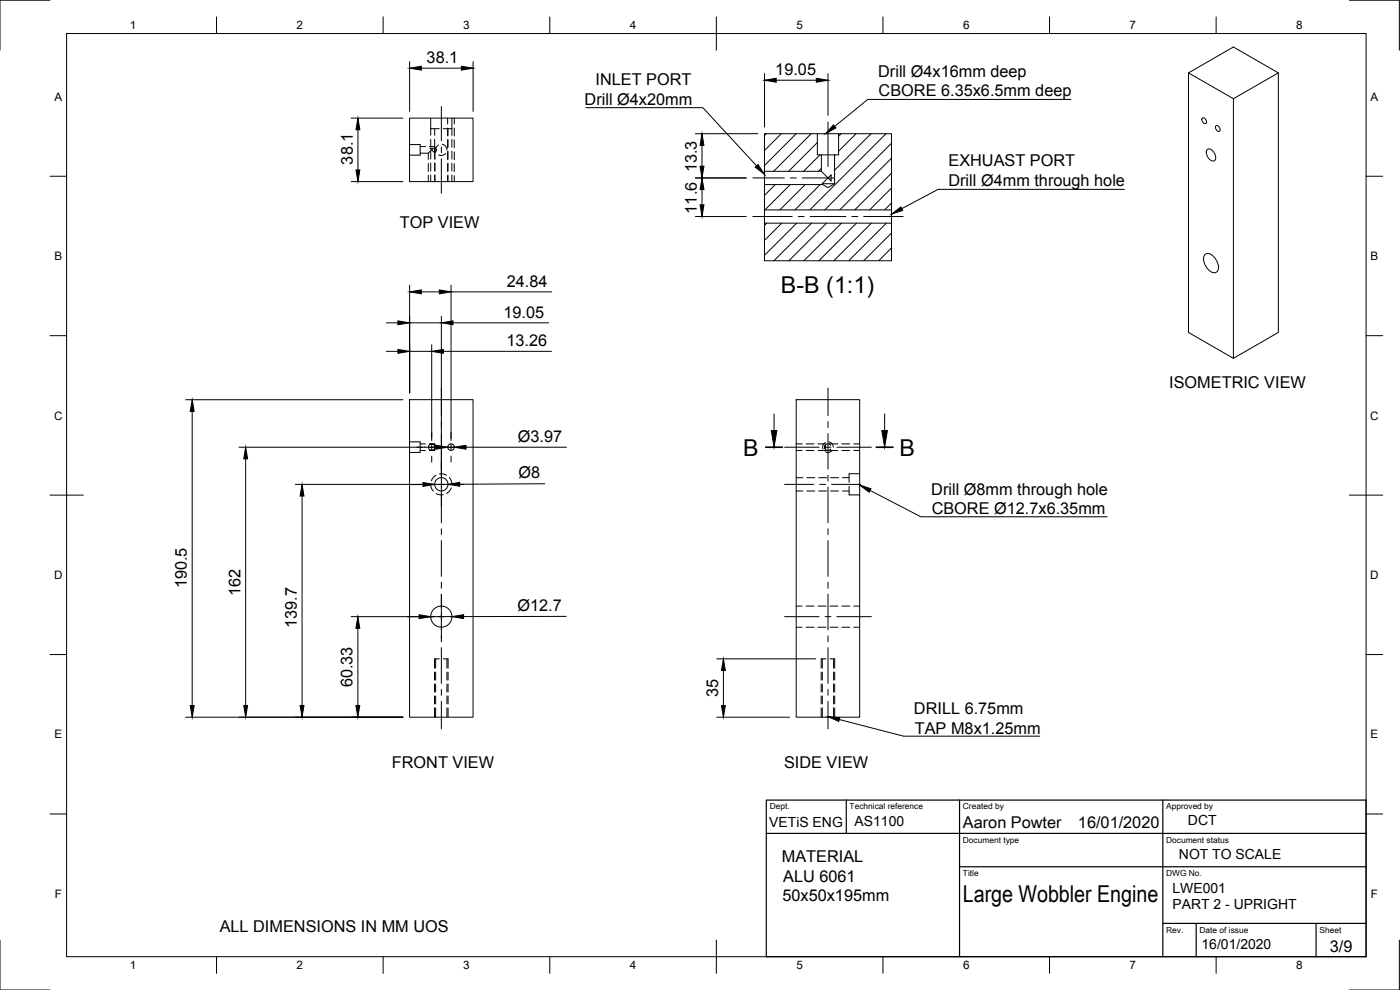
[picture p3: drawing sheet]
<svg xmlns="http://www.w3.org/2000/svg" width="420mm" height="297mm" viewBox="0 0 420 297" stroke-linecap="round" stroke-linejoin="round" font-family="sans-serif">
<!-- layer: Hidden -->
<g fill="none" stroke="#000" stroke-width=".3">
<path d="M129.3 38.6h2.5M129.3 35.4v5.2M130.5 38.6v2M133 38.6h2.6M134.3 35.4v1.8M134.3 38.4v2.4M134.4 38.6v2M135.6 35.4v5.2M136.3 35.4v1.8M136.3 38.4v2.4M122.9 43.4h3.2v3.2h-3.2M126.1 44h1.6"/>
<path d="M126.1 46h2.4M128.5 46v1.8M128.5 49v2.4M128.5 52.6v1.9M128.8 44h1.6M129.3 41.8v2.4M129.3 45.4v2.3M129.3 48.9v2.4M129.3 52.5v2M130.4 44v1.8l-.9-.8 .5-.5h-.9l.4 .5-1 1M130.4 44l.6 1-.5 .7M130.5 41.8v2.4"/>
<path d="M130.5 45.4v2.3M130.5 48.9v2.4M130.5 52.5v2M130.5 45.7l-.1 .1M130.5 45.7v2M131.6 43.5a1.66 1.66 0 0 0-.7 2.1M132.7 43.3a1.71 1.71 0 0 1 1.4 1.7M133.8 46a1.71 1.71 0 0 1-2.2 .4M134.3 42v2.4M134.3 45.6v2.3M134.3 49.1v2.4M134.3 52.7v1.8"/>
<path d="M134.4 41.8v2.4M134.4 45.4v2.3M134.4 48.9v2.4M134.4 52.5v2M135.6 41.8v2.4M135.6 45.4v2.3M135.6 48.9v2.4M135.6 52.5v2M136.3 42v2.4M136.3 45.6v2.3M136.3 49.1v2.4M136.3 52.7v1.8"/>
<path d="M122.9 132.6h3.2v3.1h-3.2M126.1 133.2h1.6M126.1 135.2h1.6M128.8 133.2h1.6M130.4 134.6v.6M130.4 133.2v.5M130.4 133.2l.6 1-.6 1h-1.6M239 133.2h1.7M239 135.2h1.7M241.9 133.2h2.4M241.9 135.2h2.4M245.5 133.2h2.4"/>
<path d="M245.5 135.2h2.4M247.6 134.6a1 1 0 0 0 1.7 .1M247.7 132.8a1.55 1.55 0 0 0-.7 1.9M248.8 132.6a1.6 1.6 0 0 1 1.3 1.6M248.9 135.1v.1M248.9 133.2v.1M249.1 133.2h2.4M249.1 135.2h2.4M249.3 133.6a.98 .98 0 0 0-1.4-.3 .98 .98 0 0 0-.3 1.3v-.9M249.7 135.2a1.62 1.62 0 0 1-2 .4M252.6 133.2h2.4M252.6 135.2h2.4"/>
<path d="M256.2 133.2h1.8M256.2 135.2h1.8M129.3 145.3l.2 1.3 .5 .8M130.9 142.6l-.8 .6-.6 1.1M130.9 148.1l.9 .3h1.2M131.9 142.2h.9l1.2 .4M134.9 143.3l.5 1 .2 1M135.4 146.4l-.8 1.2-.6 .4M239 147.3h1.9M239 143.3h1.9M242.1 147.3h2.4M242.1 143.3h2.4"/>
<path d="M245.7 147.3h2.4M245.7 143.3h2.4M249.3 147.3h2.4M249.3 143.3h2.4M252.8 147.3h2M252.8 143.3h2M254.8 145.9v2.6h3.2M258 142.1h-3.2v2.6M130.4 197.7h1.4M130.7 197.7v2.8M133 197.7h1.5M134.1 197.7v2.8"/>
<path d="M239 188.2h1.7M239 181.8h1.7M241.9 188.2h2.4M241.9 181.8h2.4M245.5 188.2h2.4M245.5 181.8h2.4M246.4 197.7h1.5M246.8 197.7v2.8M249.1 197.7h1.4M249.1 188.2h2.4M249.1 181.8h2.4M250.2 197.7v2.8"/>
<path d="M252.6 188.2h2.4M252.6 181.8h2.4M256.2 188.2h1.8M256.2 181.8h1.8M130.7 201.7v2.4M130.7 205.2v2.4M130.7 208.8v2.4M130.7 212.4v2.8M134.1 201.7v2.4M134.1 205.2v2.4M134.1 208.8v2.4M134.1 212.4v2.8"/>
<path d="M246.8 201.7v2.4M246.8 205.2v2.4M246.8 208.8v2.4M246.8 212.4v2.8M250.2 201.7v2.4M250.2 205.2v2.4M250.2 208.8v2.4M250.2 212.4v2.8"/>
</g>
<!-- layer: Visible -->
<g fill="none" stroke="#000" stroke-width=".3">
<path d="M122.9 35.4h19.1v19.1h-19.1zM356.7 21.9l13.5-7.8 13.4 7.8v77.8l-13.4 7.8M360.9 35.4a1.12 1.12 0 0 1 1 1.7 1.12 1.12 0 0 1-1-1.7zM365 37.7a1.12 1.12 0 0 1 1 1.7 1.12 1.12 0 0 1-1-1.7zM383.6 21.9l-13.4 7.7v77.9l-13.5-7.8v-77.8l13.5 7.7M229.4 55.4h17.5l1.6 .9 2-1.2v-8.6h1.2v-6.4h15.8v22.9h-38.1zM229.4 40.1h15.9v6.4h1.2v4.9h-17.1zM229.4 51.4v4M245.3 40.1h6.4M246.5 46.5h4M246.5 51.4l2 2 .9-1v1.9l-.9-.9-1.8 1.7h3.8M246.7 55.1l.2 .3"/>
<path d="M362.3 44.9a1.78 1.78 0 0 1 2.4 1.5 1.08 1.08 0 0 1 .1 1.4 1.08 1.08 0 0 1-1.4 .3 2.61 2.61 0 0 1-1.1-3.2zM229.4 67h38.1v11.2h-38.1zM229.4 63v4M267.5 63v4M361.7 76.3a2.07 2.07 0 0 1 2.7 .9 3.6 3.6 0 0 1 .8 4.4 2.07 2.07 0 0 1-2.7-.9 3.6 3.6 0 0 1-.8-4.4zM122.9 119.9h19.1v95.3h-19.1zM239 119.9h19v95.3h-19zM129.1 133.3h.9M129.1 135.1h.9M130.4 133.7v.9"/>
<circle cx="129.6" cy="134.2" r=".98"/>
<circle cx="135.4" cy="134.2" r=".98"/>
<circle cx="132.5" cy="145.3" r="2"/>
<circle cx="132.4" cy="185" r="3.2"/>
</g>
<!-- layer: Hidden Narrow -->
<g fill="none" stroke="#000" stroke-width=".3">
<path d="M130.4 197.7v2.8M134.5 197.7v2.8M246.4 197.7v2.8M250.5 197.7v2.8M130.4 201.7v2.4M130.4 205.2v2.4M130.4 208.8v2.4M130.4 212.4v2.8M134.5 201.7v2.4M134.5 205.2v2.4M134.5 208.8v2.4M134.5 212.4v2.8"/>
<path d="M246.4 201.7v2.4M246.4 205.2v2.4M246.4 208.8v2.4M246.4 212.4v2.8M250.5 201.7v2.4M250.5 205.2v2.4M250.5 208.8v2.4M250.5 212.4v2.8"/>
</g>
<!-- layer: Border -->
<g fill="none" stroke="#000" stroke-width=".3">
<path d="M15 .1h-15v15M20 10.1h390v276.9h-390zM65 5.1v5M115 5.1v5M165 5.1v5M215 5.1v10M265 5.1v5M315 5.1v5M365 5.1v5M405 .1h15v15M15 52.9h5M410 52.9h5"/>
<path d="M15 100.7h5M410 100.7h5M15 148.6h10M405 148.6h10M15 196.4h5M410 196.4h5M15 244.2h5M410 244.2h5M0 282.1v14.9h15M65 287v5M115 287v5M165 287v5"/>
<path d="M215 282.1v9.9M265 287v5M315 287v5M365 287v5M420 282.1v14.9h-15"/>
</g>
<!-- layer: TitleBlock -->
<path d="M230 240.1h180v46.9h-180zM230 250h180M254 240.1v9.9M288 240.1v46.9M349 240.1v46.9M288 260.1h122M349 277.1h61M359 277.1v9.9M395 277.1v9.9" fill="none" stroke="#000" stroke-width=".36"/>
<!-- layer: Dimensions -->
<g fill="none" stroke="#000" stroke-width=".3">
<path d="M122.9 18.5v14.9M142 18.5v14.9M105.4 35.4h15.5M107.4 38.9v12.1M126.4 20.5h12.1M229.4 22.1v16M232.9 24.1h12.1M248.5 22.1v12.5M105.4 54.5h15.5M208.7 53.4h15.2M208.7 40.1h18.7M210.7 43.6v6.3"/>
<path d="M210.7 56.9v4.6M208.7 65h15.2M115.9 96.9h3.5M122.9 85.6v32.3M122.9 96.9h9.6M126.4 87.6h5.4M132.5 94.9v48.4M135.4 85.6v46.6M135.4 87.6h30.2M136 96.9h28.6M55.7 119.9h65.2M115.9 105.4h3.5"/>
<path d="M122.9 105.4h6.7M129.6 103.4v28.8M133.1 105.4h32.4M57.7 123.4v88.3M71.7 134.2h59.2M73.7 137.7v74M134.4 134.2h1.9M139.8 134.2h30.2M90.7 148.8v62.9M127 145.4h-3.5M134.5 145.3h-45.9M163.5 145.1l-25.5 .2"/>
<path d="M107.4 188.5v23.2M125.8 185h-3.5M135.6 185h-30.2M169.9 184.9l-30.8 .1M215.1 197.7h29.7M55.7 215.2h65.2M215.1 215.2h21.9M217.1 201.2v10.5"/>
</g>
<g fill="#000" stroke="#000" stroke-width=".3">
<path d="M122.9 20.5l3.5-.6v1.1zM138.5 19.9l3.5 .6-3.5 .5zM107.4 35.4l.6 3.5h-1.2zM229.4 24.1l3.5-.6v1.2zM245 23.5l3.5 .6-3.5 .6zM106.8 51h1.2l-.6 3.5zM210.7 53.4l.6 3.5h-1.2zM210.7 40.1l.6 3.5h-1.2zM210.1 49.9h1.2l-.6 3.5zM210.1 61.5h1.2l-.6 3.5zM119.4 96.3l3.5 .6-3.5 .5zM122.9 87.6l3.5-.6v1.2z"/>
<path d="M131.8 87l3.6 .6-3.6 .6zM132.5 96.9l3.5-.6v1.1zM119.4 104.8l3.5 .6-3.5 .6zM129.6 105.4l3.5-.6v1.2zM57.7 119.9l.6 3.5h-1.2zM73.7 134.2l.6 3.5h-1.1zM130.9 133.6l3.5 .6-3.5 .6zM136.3 134.2l3.5-.6v1.2zM90.7 145.3l.5 3.5h-1.1zM127 144.8l3.5 .5-3.5 .7zM134.5 145.3l3.4-.6 .1 1.2zM107.4 185l.6 3.5h-1.2z"/>
<path d="M125.8 184.5l3.5 .5-3.5 .6zM135.6 185l3.5-.6v1.2zM57.1 211.7h1.2l-.6 3.5zM73.2 211.7h1.1l-.6 3.5zM90.1 211.7h1.1l-.5 3.5zM106.8 211.7h1.2l-.6 3.5zM216.5 211.7h1.2l-.6 3.5zM217.1 197.7l.6 3.5h-1.2z"/>
</g>
<!-- layer: Center Lines -->
<g fill="none" stroke="#000" stroke-width=".3">
<path d="M132.5 31.9v10.4M248.5 36.6v13.4M132.5 44.1v1.8M132.5 47.7v10.3M225.9 53.4h9.5M237.2 53.4h1.8M240.7 53.4h9.5M225.9 65h11.9M239.6 65h1.7M243.1 65h10.8M255.6 65h1.8M259.2 65h11.8"/>
<path d="M132.5 116.4v8.3M248.5 116.4v8.3M125.1 134.2h1.8M128.7 134.2h1.8M129.6 129.7v1.8M129.6 133.3v1.8M129.6 136.9v1.8M130.9 134.2h3.1M132.5 126.5v1.8M132.5 130.1v14.2M134.5 134.2h1.7M135.4 129.7v1.8"/>
<path d="M135.4 133.3v1.8M135.4 136.9v1.8M138 134.2h1.8M235.5 134.2h10.3M247.6 134.2h1.8M248.5 126.5v1.8M248.5 130.1v10.7M251.2 134.2h10.3M125.8 145.3h4M131.6 145.3h1.7M132.5 144.4v12.5M132.5 158.6v1.8"/>
<path d="M135.1 145.3h4M235.5 145.3h8.7M246 145.3h1.8M248.5 142.6v1.7M248.5 146.1v10.8M248.5 158.6v1.8M249.6 145.3h8.7M132.5 162.2v10.7M132.5 174.7v1.8M132.5 178.3v14.3M248.5 162.2v10.7M248.5 174.7v1.8"/>
<path d="M248.5 178.3v10.7M125.8 185h4M131.6 185h1.7M132.5 194.3v10.8M135.1 185h4M235.5 185h10.3M247.6 185h1.8M248.5 190.8v1.8M248.5 194.3v10.8M251.2 185h10.3M132.5 206.8v1.8M132.5 210.4v8.3"/>
<path d="M248.5 206.8v1.8M248.5 210.4v8.3"/>
</g>
<!-- layer: Hatching -->
<g fill="none" stroke="#000" stroke-width=".3">
<path d="M230 40.1l-.6 .6M232.7 55.4l-3.3 3.2M234.5 40.1l-5.1 5.1M237.2 55.4l-7.6 7.6M239 40.1l-9.6 9.5M241.7 55.4l-7.6 7.6M243.4 40.1l-11.2 11.3M245.3 42.7l-8.6 8.7M246.1 46.5l-4.9 4.9M246.2 55.4l-7.7 7.6M246.5 50.5l-.9 .9M250.6 46.5l-.1 .1"/>
<path d="M252.4 40.1l-.7 .8M256.9 40.1l-5.2 5.3M261.4 40.1l-10.9 11M265.9 40.1l-22.9 22.9M267.5 43l-20 20M267.5 47.5l-15.5 15.5M267.5 52l-11 11M267.5 56.4l-6.5 6.6M230.1 67l-.7 .6M234.6 67l-5.2 5.1M239.1 67l-9.7 9.6M243.6 67l-11.3 11.2"/>
<path d="M248.1 67l-11.3 11.2M252.5 67l-11.2 11.2M257 67l-11.2 11.2M261.5 67l-11.2 11.2M266 67l-11.3 11.2M267.5 60.9l-2 2.1M267.5 69.9l-8.3 8.3M267.5 74.4l-3.8 3.8"/>
</g>
<!-- layer: Annotations -->
<path d="M229.8 134.2h5M263 134.2h5" fill="none" stroke="#000" stroke-width=".51"/>
<path d="M175.8 32.3h35.1l16.2 17.5M321.4 29.8h-61l-9.9 8.1M337.4 56.8h-55.9l-10.9 5.8M232.3 124.2v5M265.5 124.2v5M261.1 147.2l15.3 7.9h55.9M251.9 215.9l19.3 5h40.8" fill="none" stroke="#000" stroke-width=".3"/>
<path d="M250.1 37.5l.8 .9-3.1 1.7zM226.6 50.2l.9-.8 1.9 2.9zM267.5 64.2l2.9-2.1 .5 1zM231.5 129.2h1.7l-.9 5zM264.6 129.2h1.7l-.8 5zM258 145.5l3.4 1.1-.5 1.1zM248.5 215l3.5 .3-.3 1.2z" fill="#000" stroke="#000" stroke-width=".3"/>
<g font-size="7">
<text x="234.4" y="87.8">B-B (1:1)</text>
<text x="223" y="136.7">B</text>
<text x="270" y="136.7">B</text>
<text x="289" y="270.6">Large Wobbler Engine</text>
</g>
<g font-size="4.9">
<text x="128" y="18.9">38.1</text>
<text x="232.7" y="22.5">19.05</text>
<text x="263.6" y="23">Drill Ø4x16mm deep</text>
<text x="178.8" y="25.6">INLET PORT</text>
<text x="263.7" y="28.9">CBORE 6.35x6.5mm deep</text>
<text x="175.5" y="31.6">Drill Ø4x20mm</text>
<text x="105.9" y="49.4" transform="rotate(-90 105.9 49.4)">38.1</text>
<text x="209.1" y="51.7" transform="rotate(-90 209.1 51.7)">13.3</text>
<text x="284.6" y="49.8">EXHUAST PORT</text>
<text x="284.6" y="55.8">Drill Ø4mm through hole</text>
<text x="209.1" y="64.1" transform="rotate(-90 209.1 64.1)">11.6</text>
<text x="120" y="68.4">TOP VIEW</text>
<text x="152.1" y="86">24.84</text>
<text x="151.1" y="95.3">19.05</text>
<text x="152" y="103.9">13.26</text>
<text x="350.9" y="116.5">ISOMETRIC VIEW</text>
<text x="155.4" y="132.6">Ø3.97</text>
<text x="155.6" y="143.5">Ø8</text>
<text x="279.5" y="148.4">Drill Ø8mm through hole</text>
<text x="279.6" y="154.4">CBORE Ø12.7x6.35mm</text>
<text x="56.1" y="176.5" transform="rotate(-90 56.1 176.5)">190.5</text>
<text x="72.2" y="178.9" transform="rotate(-90 72.2 178.9)">162</text>
<text x="155.3" y="183.3">Ø12.7</text>
<text x="89.1" y="188.4" transform="rotate(-90 89.1 188.4)">139.7</text>
<text x="105.8" y="206.2" transform="rotate(-90 105.8 206.2)">60.33</text>
<text x="215.5" y="209.2" transform="rotate(-90 215.5 209.2)">35</text>
<text x="274.3" y="214.3">DRILL 6.75mm</text>
<text x="274.6" y="220.2">TAP M8x1.25mm</text>
<text x="117.6" y="230.5">FRONT VIEW</text>
<text x="235.3" y="230.5">SIDE VIEW</text>
<text x="289" y="248.5">Aaron Powter</text>
<text x="323.5" y="248.5">16/01/2020</text>
<text x="234.7" y="258.6">MATERIAL</text>
<text x="235" y="264.5">ALU 6061</text>
<text x="234.8" y="270.3">50x50x195mm</text>
<text x="65.9" y="279.6">ALL DIMENSIONS IN MM UOS</text>
<text x="399.1" y="285.7">3/9</text>
</g>
<g font-size="4.2">
<text x="230.8" y="248">VETiS ENG</text>
<text x="256.5" y="247.9">AS1100</text>
<text x="356.5" y="247.4">DCT</text>
<text x="353.8" y="257.7">NOT TO SCALE</text>
<text x="351.9" y="267.8">LWE001</text>
<text x="351.9" y="272.8">PART 2 - UPRIGHT</text>
<text x="360.6" y="284.7">16/01/2020</text>
</g>
<g font-size="3.5">
<text x="39" y="8.8">1</text>
<text x="89" y="8.8">2</text>
<text x="139" y="8.8">3</text>
<text x="189" y="8.8">4</text>
<text x="239" y="8.8">5</text>
<text x="289" y="8.8">6</text>
<text x="339" y="8.8">7</text>
<text x="389" y="8.8">8</text>
<text x="16.3" y="30.2">A</text>
<text x="411.3" y="30.2">A</text>
<text x="16.3" y="78">B</text>
<text x="411.3" y="78">B</text>
<text x="16.2" y="125.9">C</text>
<text x="411.2" y="125.9">C</text>
<text x="16.2" y="173.7">D</text>
<text x="411.2" y="173.7">D</text>
<text x="16.3" y="221.6">E</text>
<text x="411.3" y="221.6">E</text>
<text x="16.4" y="269.4">F</text>
<text x="411.4" y="269.4">F</text>
<text x="39" y="290.8">1</text>
<text x="89" y="290.8">2</text>
<text x="139" y="290.8">3</text>
<text x="189" y="290.8">4</text>
<text x="239" y="290.8">5</text>
<text x="289" y="290.8">6</text>
<text x="339" y="290.8">7</text>
<text x="389" y="290.8">8</text>
</g>
<g font-size="2.5">
<text x="231" y="242.9">Dept.</text>
<text x="255" y="242.9">Technical reference</text>
<text x="289" y="242.9">Created by</text>
<text x="350" y="242.9">Approved by</text>
<text x="289" y="252.8">Document type</text>
<text x="350" y="252.8">Document status</text>
<text x="289" y="262.9">Title</text>
<text x="350" y="262.9">DWG No.</text>
<text x="350" y="279.9">Rev.</text>
<text x="360" y="279.9">Date of issue</text>
<text x="396" y="279.9">Sheet</text>
</g>
</svg>
